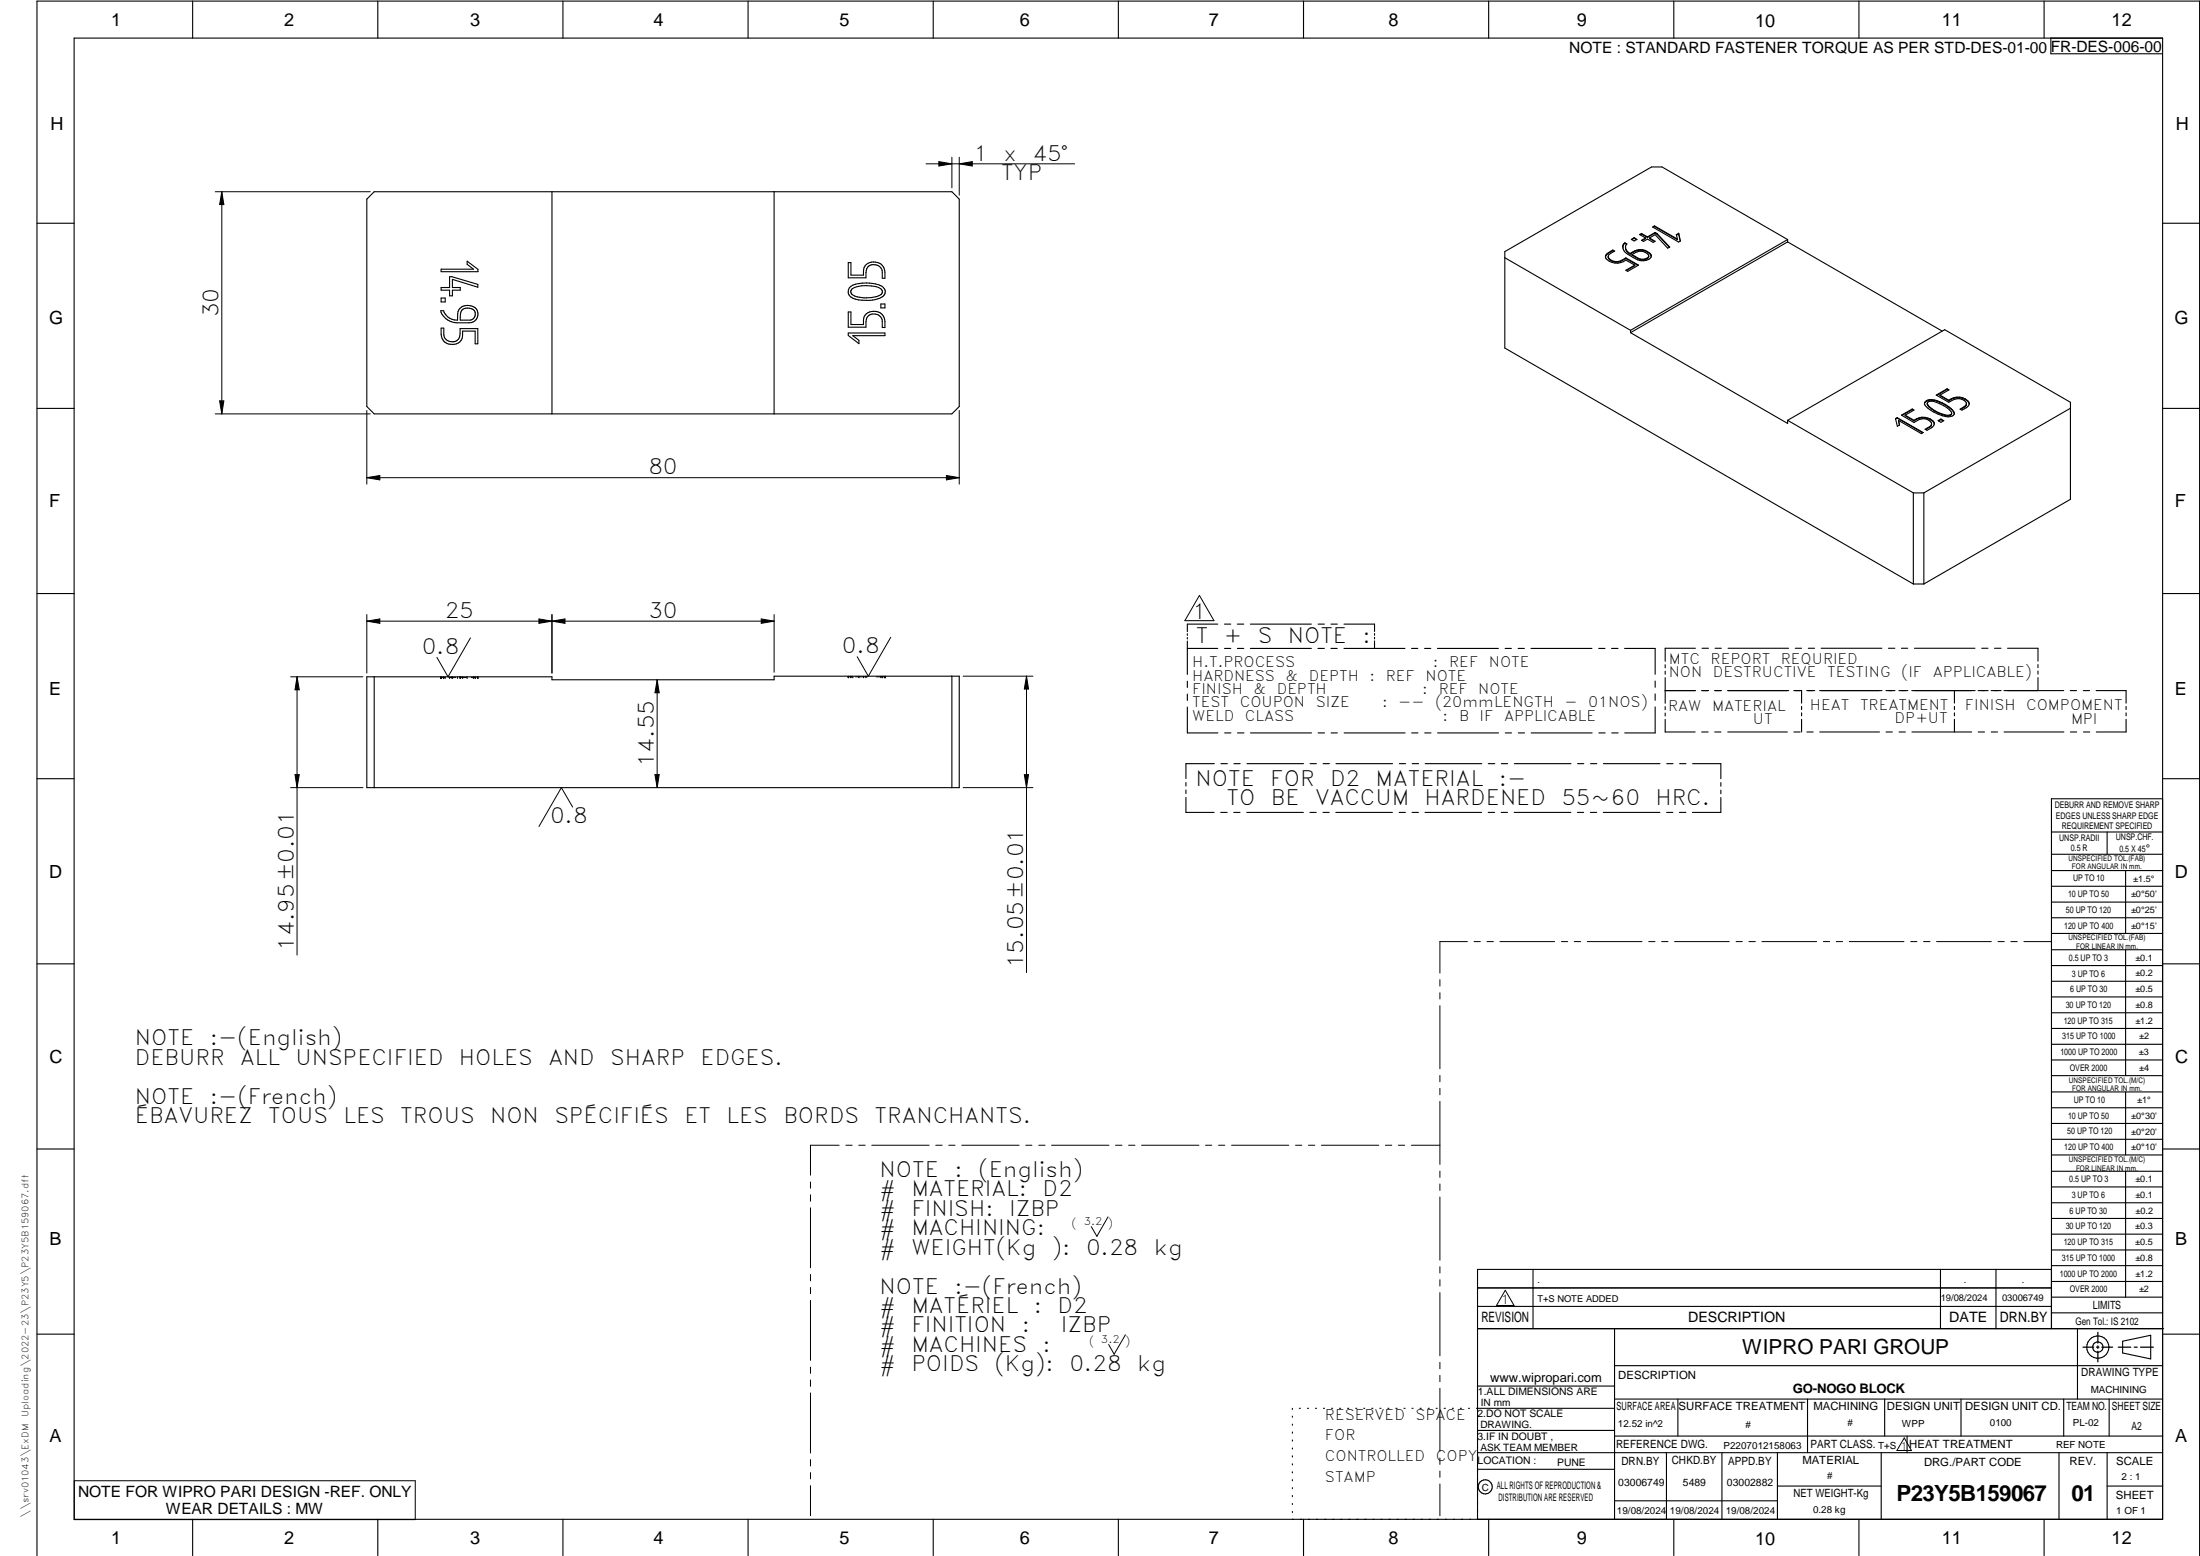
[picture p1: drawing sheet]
<svg xmlns="http://www.w3.org/2000/svg" width="594mm" height="420mm" viewBox="0 0 594 420" stroke-linecap="round" stroke-linejoin="round" font-family="sans-serif">
<g fill="none" stroke="#000" stroke-width=".3">
<path d="M20 10.3h564v400h-564zM52 .3v10M102 .3v10M152 .3v10M202 .3v10M252 .3v10M302 .3v10M352 .3v10M402 .3v10M452 .3v10M502 .3v10M552 .3v10"/>
<path d="M553.8 10.3v4.2h30.2M99.1 53.8l1.9-2h156l2 2v56l-2 2h-156l-1.9-2zM149 51.8v60M209 51.8v60M10 60.3h10M119.1 72.7h8.7l-1.7-1.3v-.9l3 2.2v.7h-10zM121.4 74.7h.6l7 2.1v.8l-6.8-2.2v2.2h2.1v.8h-2.1v1.5h-.8v-1.5h-2.3v-.8h2.3zM229.1 70.9h.7v3.4h3.4a2.91 2.91 0 0 1 1.1-3.2 2.91 2.91 0 0 1 3.4 .1l1 1.2 .3 1.1v1.6h-.8v-.8a2.3 2.3 0 0 0-1.3-2.7 2.3 2.3 0 0 0-2.8 1l-.3 2.4h-4.7zM229.7 77.3a9.5 9.5 0 0 1 8.8 .3 1.73 1.73 0 0 1 .4 1.8 1.73 1.73 0 0 1-1.4 1.2 10.8 10.8 0 0 1-7.8-.4 1.79 1.79 0 0 1 0-2.9zM230 78.1a8.3 8.3 0 0 1 7.8-.1 .93 .93 0 0 1 0 1.6 8.5 8.5 0 0 1-7.8-.2l-.3-.6zM406.4 69.6l33.9 19.6M433.5 69.2v.2a3.7 3.7 0 0 0 5.5 .8l2.4 1.4"/>
<path d="M433.6 69.2l-.1 .3M434.3 69.4a2.72 2.72 0 0 0 4.2 .5l.5-.3M434.3 69.4h.1M435.5 67.5l-1.5 1-.5 .7M435.5 67.5l.5 .3-1.1 .7a1.06 1.06 0 0 0-.6 1 1.06 1.06 0 0 0 .8 .9 3.5 3.5 0 0 0 3.9-.6M435.5 67.5v.2M435.5 67.7l-1.5 .9-.4 .6M435.5 67.7l.4 .2M438.2 66.7a2.68 2.68 0 0 0 1.9 2.3l.9 .5a3.6 3.6 0 0 0 4.8-.1l.1-.2a2.39 2.39 0 0 0-2.5-1.8l-1.5 .2-1.7 .9M438.8 65.6l.5 .3a1.73 1.73 0 0 0 .9 2.7M438.8 65.6v.1M438.8 65.6a1.2 1.2 0 0 0-.6 1.3"/>
<path d="M438.8 65.7l.4 .3M438.8 65.7l-.6 .8M438.9 67a2.12 2.12 0 0 0 1.3 1.5M439 69.6l3.5 2-3 1.7-.5-.3 2.4-1.4M439 69.6v.2M439 69.8l3.3 1.9M440.2 68.5v.1M440.2 68.6a3.9 3.9 0 0 1 5.6 .4l.1 .3M440.5 64.6l.8-.4 .7 .4-.7 .5zM440.7 68.7a2.96 2.96 0 0 1 4.5 .3v.4M440.7 68.7a4.5 4.5 0 0 0 3.5 1.2l.5-.2M440.7 68.7v.2l.8 .5a2.8 2.8 0 0 0 3.2 .5"/>
<path d="M441.3 64.2v.1M441.3 64.3l.6 .4M441.3 64.3l-.6 .4M441.4 71.6v.2l-2.2 1.3M443.3 63l-.5 .3 1.6 1M443.3 63l1.6 1M443.3 63v.2M443.3 63.2l1.6 .9M443.3 63.2l-.4 .2M444.4 64.3l-1 .7M444.7 69.7v.2M444.9 64v.1"/>
<path d="M445.1 69.4l-.4 .3M445.2 69.4l-.5 .5M445.2 69.2l-.1 .2M445.4 64.3l1.5 .9-.5 .2-1.5-.8-1.1 .6-.5-.3 1.1-.6M445.4 64.3v.1l1.4 .8M446.8 61l-.5 .3 7 4.1 .5-.3-.5-2.1M446.8 61l6.2 3.6M446.8 61v.2M446.8 61.2l6.2 3.5v-.1M446.8 61.2l-.4 .2M446.9 62.8l-2 1.2M446.9 62.9l-2 1.2"/>
<path d="M446.9 62.8l.5 .2M446.9 62.8v.1M446.9 62.9l.5 .3M447.4 63l3.5 3.7-.6 .3-3.4-3.6-1.5 .9M447.4 63v.2M447.4 63.2l3.4 3.6M453.3 63l-.6 .4 .3 1.2M453.3 63v.2M453.3 63.2l.4 1.9M453.3 63.2l-.6 .3M482.7 65.3l41.8 24.1M482.7 65.3l-42.4 24.5"/>
<path d="M482.7 64.7v.6M482.7 64.7l-42.4 24.5M482.7 64.7l-33.9-19.6h-2.8l-39.6 22.8v26.1l110.3 63.7M584 60.3h10M119 83.9h.8a3.7 3.7 0 0 0 3.8 2.5v-.5a2.88 2.88 0 0 1 1.3-3.1 2.88 2.88 0 0 1 3.4 .3 2.34 2.34 0 0 1 .6 2.6 2.34 2.34 0 0 1-2.3 1.5h-1.2a6.2 6.2 0 0 1-5.3-1.5l-.7-.8zM119.1 88.6h.7v.8a2.26 2.26 0 0 0 1.6 2.8 2.26 2.26 0 0 0 2.8-1.5v-2h4.8v4.1h-.7v-3.4h-3.4a2.77 2.77 0 0 1-2.1 3.6 2.95 2.95 0 0 1-3.7-3.5zM119.1 80.5h1.1v1h-1.1zM124.7 83.7a2.53 2.53 0 0 1 3.5 .4 1.67 1.67 0 0 1-1.5 2.3h-2.4l.1-1.9zM229.1 89.9h9.9v.7h-8.7l1.6 1.3v.9l-2.8-2.2zM229.1 84.2h.7v3.4h3.4a2.94 2.94 0 0 1 2.1-3.5 2.94 2.94 0 0 1 3.6 2.1l.1 2.2h-.8v-.8a2.27 2.27 0 0 0-2.2-2.8 2.27 2.27 0 0 0-2.2 2.8v.7h-4.7zM237.9 82.1h1.1v1h-1.1zM440.3 89.8l42.4 24.5v-.8"/>
<path d="M440.3 89.2v.6M10 110.3h10M482.7 113.5l42.4-24.5 34 19.6v26.2l-39.6 22.9M482.7 113.5l34 19.6M512.3 112.8l-.5 .2 .6 2.1 .5-.3M512.3 112.8l7 4-.5 .3-6.1-3.6M512.3 112.8v.1M512.3 112.9l6.9 4M512.3 112.9l-.4 .3M512.7 113.5l.2 1.3M514.5 112.1l2.3 1.4M514.5 112.1v.2l2.3 1.4"/>
<path d="M516.4 110.4l-2.9 1.7 3.3 2a3.2 3.2 0 0 1 4.7 0l.1 .5M516.4 110.6l-2.8 1.6M516.4 110.4l.4 .3-2.3 1.4M516.4 110.4v.2M516.4 110.6l.3 .2M516.8 113.5v.2M519.7 109a2.01 2.01 0 0 1 2.6-.8 9.7 9.7 0 0 1 5.3 3.1l.1 .4M519.9 108.5a3.3 3.3 0 0 1 3.8 0l1.7 .8 1.5 1 .7 .9v.8a2.73 2.73 0 0 1-3.1 .3 8.4 8.4 0 0 1-4.8-3.2zM520.4 109a7.8 7.8 0 0 0 5.9 3.1l.7-.3M520.6 108.6l.1-.1a3.4 3.4 0 0 1 3.2 .6 6.1 6.1 0 0 1 3.1 2.4v.2a1.15 1.15 0 0 1-1.8 .5 8.4 8.4 0 0 1-4.8-2.9zM521.3 113.2a4 4 0 0 0-4.5 .3M521.3 113.3a4 4 0 0 0-4.5 .4"/>
<path d="M521.3 113.2l.8 .6 .2 .7M521.3 113.2v.1M521.3 113.3l.7 .6 .3 .6M521.6 114.6l-.1 .5-1.5 .9M522.3 114.5l-.4 .8-1.5 .9-.6-.3 1.5-.8 .3-.5M523.4 113.6l.7-.4 .8 .4-.8 .4zM523.9 106.7l2.3 1.4M523.9 106.7v.1l2.3 1.4M524.1 113.3l-.6 .4M524.1 113.2v.1M524.1 113.3l.6 .4M525.8 105.2l-2.8 1.6"/>
<path d="M525.8 105l-2.9 1.7 3.3 1.9a3.3 3.3 0 0 1 4.6-.1l.2 .4a.85 .85 0 0 1-.6 .9l-1.1 .7 .5 .2 1.1-.6 .7-.5 .1-.5M525.8 105l.5 .3-2.4 1.4M525.8 105v.2M525.8 105.2l.4 .2M526.2 108.1v.1M527 111.6v.2M530.7 107.7a4.1 4.1 0 0 0-4.5 .4M530.7 107.9a4.1 4.1 0 0 0-4.5 .3M530.7 107.7l.8 .7 .2 .7M530.7 107.7v.2M530.7 107.9l.7 .6 .3 .5M531 109v.2"/>
<path d="M531 109.2l-.3 .6-1.3 .7M559.1 110.2l-39.6 22.9M584 110.3h10M516.7 133.1v24.6M516.7 133.1h2.8M519.5 133.1v24.6M516.7 157.7h2.8M10 160.3h10M320.6 171.1v.5M320.6 172.1v.5M320.6 173.1v9M320.6 175.1h8.2"/>
<path d="M328.8 168.5h-8.2v2.1M330.7 168.5h1.7M330.7 175.1h1.7M334.1 168.5h1.8M334.1 175.1h1.8M337.6 168.5h16.5M337.6 175.1h16.5M355.9 175.1h1.7M355.9 168.5h1.7M359.4 168.5h1.7M359.4 175.1h1.7M362.9 168.5h8.3v2"/>
<path d="M362.9 175.1h16.5M371.2 171.1v.4M371.2 172.1v.4M371.2 173.1v2M381.2 175.1h1.7M384.7 175.1h1.7M388.1 175.1h16.5M406.4 175.1h1.7M409.9 175.1h1.7M413.4 175.1h16.5M431.7 175.1h1.7M435.2 175.1h1.7"/>
<path d="M438.7 175.1h8.2v7M449.7 179.5v.8M457.8 175h-8.1v3.6M459.6 175h1.7M463.1 175h1.7M466.6 175h16.4M484.8 175h1.7M488.3 175h1.7M491.8 175h16.4M509.9 175h1.8M513.5 175h1.6M517 175h16.3"/>
<path d="M535.1 175h1.7M538.6 175h1.7M542.1 175h8.2v3.5M550.3 179.5v.8M584 160.3h10M99.1 182.8h49.9v.8h60v-1h50v30.1h-159.9zM101 182.8v29.9M257 182.6v30.1M320.6 183.9v1.7M320.6 187.4v1.7M320.6 190.9v7h8.3M330.7 197.9h1.7"/>
<path d="M334.2 197.9h1.7M337.7 197.9h16.5M355.9 197.9h1.8M359.4 197.9h1.7M363 197.9h16.4M381.2 197.9h1.7M384.7 197.9h1.7M388.2 197.9h16.5M406.5 197.9h1.7M410 197.9h1.7M413.5 197.9h16.4M431.8 197.9h1.6"/>
<path d="M435.2 197.9h1.8M446.9 183.9v1.7M446.9 187.4v1.7M446.9 190.9v7h-8.2M449.7 190.8v.8M449.7 192.5v.8M449.7 194.3v3.4h8M449.7 186.5h8.2M449.7 181.2v.9M449.7 183v6.9M459.5 186.5h1.9M459.5 197.7h1.8"/>
<path d="M463 186.5h1.9M463 197.7h1.7M466.5 186.5h16.5M466.5 197.7h16.1M484.4 186.5h2.1M484.4 197.7h1.7M486.5 186.5v3.4M486.5 190.8v.8M486.5 192.5v.8M486.5 194.2v3.5M487.9 186.5h2.1M487.9 197.7h1.7"/>
<path d="M491.4 186.5h16.8M491.4 197.7h16.1M509.3 186.5h2.4M509.3 197.7h1.7M512.8 186.5h2.4M512.8 197.7h1.7M516.2 186.5h17.2M516.3 197.7h16.1M527.8 186.5v3.4M527.8 190.8v.8M527.8 192.5v.8M527.8 194.2v3.5"/>
<path d="M534.2 186.5h2.7M534.2 197.7h1.7M537.7 186.5h2.7M537.7 197.7h1.7M541.1 186.5h16.2M541.2 197.7h16.1M550.3 181.2v.8M550.3 183v3.5M559 186.5h1.7M559.1 197.7h1.7M562.6 186.5h1.7M562.6 197.7h1.7"/>
<path d="M566 186.5h8.1v3.4M574.1 190.8v.8M574.1 192.5v.8M574.1 194.2v3.5h-8M10 210.3h10M320.2 215.3v4.1h7.7M320.2 211.3v1M320.2 213.3v1M327.9 206.2h-7.7v4M329.6 219.4h1.8M329.7 206.2h1.7M333.2 219.4h1.6"/>
<path d="M333.2 206.2h1.7M336.7 219.4h15.3M336.7 206.2h15.3M353.7 219.4h1.7M353.8 206.2h1.7M357.2 219.4h1.7M357.3 206.2h1.7M360.7 219.4h15.3M360.8 206.2h15.2M377.8 219.4h1.7M377.9 206.2h1.7M381.3 219.4h1.7"/>
<path d="M381.3 206.2h1.8M384.8 219.4h15.3M384.8 206.2h15.3M401.9 219.4h1.7M401.9 206.2h1.7M405.4 219.4h1.7M405.4 206.2h1.7M408.9 219.4h15.3M408.9 206.2h15.3M426 219.4h1.6M426 206.2h1.7M429.5 219.4h1.7"/>
<path d="M429.5 206.2h1.7M432.9 219.4h15.3M433 206.2h15.3M450 219.4h1.7M450.1 206.2h1.7M453.5 219.4h1.7M453.6 206.2h1.7M457.1 206.2h7.6v4.1M464.7 215.3v4.1h-7.7M464.7 211.3v1M464.7 213.4v.9M584 215.7h-30v143.1"/>
<path d="M584 210.3h10M554 224.7h30M554 230.7h30M554 235.1h30M554 239.3h30M569 224.7v6M574 235.1v17M554 243.6h30M554 247.8h30M554 252.1h30M554 256.5h30M574 256.5v33.9"/>
<path d="M10 260.3h10M554 260.7h30M554 265h30M554 269.2h30M554 273.5h30M554 277.7h30M584 260.3h10M554 282h30M554 286.2h30M554 290.4h30M554 294.9h30M554 299.1h30"/>
<path d="M574 294.9v17M10 310.3h10M554 303.4h30M554 307.6h30M554 311.9h30M554 316.3h30M574 316.3v34M584 310.3h10M554 320.5h30M554 324.8h30M554 329h30M554 333.2h30"/>
<path d="M554 337.5h30M399 358.8h185.2M399 352.8h155M399 347.8h155M414 342.8v16M436 358.8v51.5M524 342.8v16M539 342.8v16M554 341.8h30M554 346h30M554 350.3h30M554 354.5h30"/>
<path d="M554 342.8h-155v67.5M561 358.8v19M10 360.3h10M399 374.3h37M436 377.8h148M453.1 377.8v10M488.1 377.8v14.5M508.9 377.8v10M529.5 377.8v10M557.3 377.8v10M569.5 377.8v10M573.2 362.2l7.6-1.6v6.3l-7.6-1.6z"/>
<path d="M584 368.8h-148M584 360.3h10M349 380.3v.3M349 382.4v.3M349 384.6v.3M349 386.7v.3M349 388.8v.3M349 391v.3M349 393.1v.3M349 395.3v.3M349 397.4v.3M349 399.5v.3"/>
<path d="M350.9 380.3h.2M353.1 380.3h.2M355.2 380.3h.3M357.4 380.3h.3M359.6 380.3h.3M361.7 380.3h.3M363.9 380.3h.3M366.1 380.3h.3M368.3 380.3h.2M370.4 380.3h.3M372.6 380.3h.3M374.8 380.3h.3"/>
<path d="M376.9 380.3h.4M379.1 380.3h.3M381.3 380.3h.3M383.4 380.3h.4M385.6 380.3h.3M387.8 380.3h.3M390 380.3h.3M392.2 380.3h.3M394.3 380.3h.3M396.5 380.3h.3M398.7 380.3h37.3M399 396.7h37"/>
<path d="M399 392.3h185M399 386.2h37M436 387.8h148M450 392.3v18M465 392.3v18M480 392.3v18M508 392.3v18M515 387.8v4.5M556 392.3v18M569 392.3v18M52 410.3v9.7M102 410.3v9.7"/>
<path d="M152 410.3v9.7M202 410.3v9.7M252 410.3v9.7M302 410.3v9.7M349 401.7v.3M349 403.8v.4M349 406v.3M349 408.1v.3M352 410.3v9.7M402 410.3v9.7M436 405.3h44M452 410.3v9.7"/>
<path d="M480 401.3h28M502 410.3v9.7M552 410.3v9.7M569 401.3h15M10 420v-419.7h584v419.7"/>
<circle cx="566.5" cy="363.7" r="1.39"/>
<circle cx="566.5" cy="363.8" r="3"/>
<circle cx="401.1" cy="401.5" r="1.9"/>
</g>
<g fill="none" stroke="#000" stroke-width=".27">
<path d="M58.1 51.8h41.9M59.9 51.8l.5 3.4h-1.1zM59.9 51.8v60M250.1 44.2h40.1M253.5 43.6l3.5 .6-3.5 .6zM257 42.5v8.2M259 42.5v10.2M259 44.2l3.5-.6v1.2zM58.1 111.8h41.9M59.3 108.2h1.1l-.5 3.6zM99.1 110.8v19.9M259 110.8v19.9"/>
<path d="M99.1 129l3.5-.6v1.2zM99.1 129h159.9M255.6 128.4l3.4 .6-3.4 .6zM99.1 165.9v15.8M99.1 167.7l3.5-.6v1.2zM99.1 167.7h109.9M127 172.3l-6 10.5-3-5.3M145.5 167.1v1.2l7.1-1.2v1.2zM149 165.9v15.8M205.6 167.1l3.4 .6-3.4 .6zM209 165.9v15.6M240.5 172.1l-6 10.5-3-5.3"/>
<path d="M323.9 160.8l3.9 6.8h-7.9zM78.5 182.8h19.5M80.2 182.8v75.1M80.2 182.8l.6 3.5h-1.1zM119 183h.1M119 182.8h.1M119.1 183h.1M119.1 182.8h.1M119.1 183h1M119.8 183h.1M119.8 182.8h.1M120.2 183h.1"/>
<path d="M120.2 182.8h.1M121.2 183h1.9M121.4 183h.1M121.4 182.8h.1M122 183h.1M122 182.8h.1M122.2 183h.1M122.2 182.8h.1M123.6 183h.1M123.6 182.8h.1M124.1 183h2M124.2 183h.1"/>
<path d="M124.2 182.8h.1M124.3 183h.1M124.3 182.8h.1M124.9 183h.1M124.9 182.8h.1M126.1 183h.1M126.1 182.8h.1M127.2 183h1.4M127.8 183h.1M127.8 182.8h.1M128.3 182.8h.1M128.3 183h.1"/>
<path d="M128.9 183h.1M129 183h.1M129 182.8h.1M129.1 183h.1M129.1 182.8h.1M177.5 183.6l.5 3.5h-1.1zM177.5 183.6v29.1M229.1 182.8h.1M229.1 182.6h.1M229.1 182.8h.9M229.7 182.6h.1M229.7 182.7h.1"/>
<path d="M229.8 182.8h.1M229.8 182.6h.1M230.3 182.8h.1M230.3 182.6h.1M231 182.8h3.3M231.9 182.8h.1M231.9 182.6h.1M233.2 182.8h.1M233.2 182.6h.1M233.8 182.8h.1M233.8 182.6h.1M236.6 182.8h2.4"/>
<path d="M237.9 182.8h.1M237.9 182.6h.1M238.2 182.8h.1M238.2 182.6h.1M238.3 182.8h.1M238.3 182.6h.1M239 182.8h.1M239 182.6h.1M260.1 182.6h18.8M277.2 182.6l.5 3.5h-1.1zM277.2 182.6v80M78.5 212.7h19.5"/>
<path d="M79.7 209.2h1.1l-.6 3.5zM154.6 217.9l-3-5.2-6.1 10.5M176.9 209.2h1.1l-.5 3.5zM260.1 212.7h18.8M276.6 209.2h1.1l-.5 3.5zM396.2 254.3h-7.4v8.5M398.1 254.3h1.6M401.5 254.3h1.8M405 254.3h14.8M421.6 254.3h1.7M425.1 254.3h1.7M428.6 254.3h14.8"/>
<path d="M445.2 254.3h1.7M448.7 254.3h1.7M452.2 254.3h14.8M468.8 254.3h1.7M472.3 254.3h1.7M475.8 254.3h14.8M492.4 254.3h1.7M495.8 254.3h1.8M499.4 254.3h14.7M516 254.3h1.6M519.4 254.3h1.8M522.9 254.3h14.8"/>
<path d="M539.5 254.3h1.7M543 254.3h1.7M546.5 254.3h7.4M388.8 264.5v1.8M388.8 268.1v1.6M388.8 271.6v17M388.8 290.4v1.7M388.8 293.9v1.7M388.8 297.4v17M218.9 319.2v1.6M226.6 309.2h-7.7v8.1M228.4 309.2h1.7"/>
<path d="M231.9 309.2h1.7M235.4 309.2h15.5M252.7 309.2h1.7M256.2 309.2h1.7M259.7 309.2h15.5M277 309.2h1.7M280.5 309.2h1.7M284 309.2h15.5M301.2 309.2h1.8M304.8 309.2h1.7M308.3 309.2h15.5M325.5 309.2h1.7"/>
<path d="M329.1 309.2h1.6M332.6 309.2h15.4M349.8 309.2h1.7M353.3 309.2h1.7M356.8 309.2h15.5M374.1 309.2h1.7M377.6 309.2h1.7M381.1 309.2h7.7M388.8 316.2v1.7M388.8 319.7v1.7M218.9 322.6v1.8M218.9 326.1v16.2"/>
<path d="M299.2 328.6l-3 5.2-1.5-2.6M388.8 323.2v17.1M218.9 344.1v1.8M218.9 347.6v1.7M218.9 351.2v16.1M388.8 342.1v1.6M388.8 345.6v1.7M388.8 349v17.1M406.5 348.4l2.3 4.1h-4.7zM218.9 369.1v1.7M218.9 372.6v1.8M218.9 376.1v16.2"/>
<path d="M303.9 360.4l-3 5.3-1.5-2.6M388.8 367.9v1.7M388.8 371.4v1.7M388.8 374.9v17M20.1 399.8h92v10.5h-92zM218.9 394.1v1.8M218.9 397.6v1.7M388.8 393.7v1.7M388.8 397.2v1.7M514.2 388.3l2 3.4h-4zM218.9 401.2v8.1M388.8 400.7v8.6"/>
</g>
<path d="M566.5 359.7v3M562.5 363.8h2.9M566.1 363.8h.7M566.5 363.4v.7M566.5 364.9v2.8M567.6 363.8h2.9M572 363.8h3.4M576.3 363.8h.8M578 363.8h3.5" fill="none" stroke="#000" stroke-width=".34"/>
<g fill="#000">
<path d="M59.9 51.8l.5 3.4h-1.1zM253.5 43.6l3.5 .6-3.5 .6zM259 44.2l3.5-.6v1.2zM59.3 108.2h1.1l-.5 3.6zM99.1 129l3.5-.6v1.2zM255.6 128.4l3.4 .6-3.4 .6zM99.1 167.7l3.5-.6v1.2zM145.5 167.1l3.5 .6-3.5 .6zM149 167.7l3.6-.6v1.2zM205.6 167.1l3.4 .6-3.4 .6zM80.2 182.8l.6 3.5h-1.1zM177.5 183.6l.5 3.5h-1.1z"/>
<path d="M277.2 182.6l.5 3.5h-1.1zM79.7 209.2h1.1l-.6 3.5zM176.9 209.2h1.1l-.5 3.5zM276.6 209.2h1.1l-.5 3.5z"/>
</g>
<g font-size="6">
<text x="512.1" y="405.2">P23Y5B159067</text>
<text x="559.4" y="405.2">01</text>
</g>
<g font-size="5.7">
<text x="262.9" y="43.3">1</text>
<text x="271" y="43.3">x</text>
<text x="278.8" y="43.3">45°</text>
<text x="270.3" y="48.6">TYP</text>
<text x="59" y="85.7" transform="rotate(-90 59 85.7)">30</text>
<text x="175.1" y="128.1">80</text>
<text x="120.1" y="166.8">25</text>
<text x="175.1" y="166.8">30</text>
<text x="321.9" y="167">1</text>
<text x="322.9" y="173.7">T</text>
<text x="330.5" y="173.7">+</text>
<text x="339.6" y="173.7">S</text>
<text x="347.8" y="173.7">NOTE</text>
<text x="367.9" y="173.7">:</text>
<text x="113.9" y="176.7">0.8</text>
<text x="227.4" y="176.4">0.8</text>
<text x="176.6" y="207.1" transform="rotate(-90 176.6 207.1)">14.55</text>
<text x="322.9" y="212.1">NOTE</text>
<text x="343" y="212.1">FOR</text>
<text x="359.2" y="212.1">D2</text>
<text x="371.5" y="212.1">MATERIAL</text>
<text x="404.7" y="212.1">:-</text>
<text x="331.2" y="217.4">TO</text>
<text x="343.2" y="217.4">BE</text>
<text x="355.2" y="217.4">VACCUM</text>
<text x="384.7" y="217.4">HARDENED</text>
<text x="421.6" y="217.4">55~60</text>
<text x="447" y="217.4">HRC.</text>
<text x="148.5" y="222.3">0.8</text>
<text x="79.4" y="256.7" transform="rotate(-90 79.4 256.7)">14.95±0.01</text>
<text x="276.3" y="261.4" transform="rotate(-90 276.3 261.4)">15.05±0.01</text>
<text x="36.4" y="282.2">NOTE</text>
<text x="36.4" y="287.5">DEBURR</text>
<text x="56.6" y="282.2">:-(English)</text>
<text x="64.9" y="287.5">ALL</text>
<text x="79.8" y="287.5">UNSPECIFIED</text>
<text x="123.9" y="287.5">HOLES</text>
<text x="148.1" y="287.5">AND</text>
<text x="164.8" y="287.5">SHARP</text>
<text x="189.1" y="287.5">EDGES.</text>
<text x="36.4" y="298">NOTE</text>
<text x="56.6" y="298">:-(French)</text>
<text x="36.4" y="303.2">ÉBAVUREZ</text>
<text x="72.4" y="303.2">TOUS</text>
<text x="92.7" y="303.2">LES</text>
<text x="108.1" y="303.2">TROUS</text>
<text x="132.4" y="303.2">NON</text>
<text x="149.7" y="303.2">SPÉCIFIÉS</text>
<text x="184.8" y="303.2">ET</text>
<text x="196.2" y="303.2">LES</text>
<text x="211.5" y="303.2">BORDS</text>
<text x="236.2" y="303.2">TRANCHANTS.</text>
<text x="237.5" y="317.8">NOTE</text>
<text x="257.7" y="317.8">:</text>
<text x="264.1" y="317.8">(English)</text>
<text x="237.5" y="323">#</text>
<text x="246.1" y="323">MATERIAL:</text>
<text x="281.5" y="323">D2</text>
<text x="237.5" y="328.3">#</text>
<text x="246.1" y="328.3">FINISH:</text>
<text x="272.5" y="328.3">IZBP</text>
<text x="237.5" y="333.5">#</text>
<text x="246.1" y="333.5">MACHINING:</text>
<text x="237.5" y="338.8">#</text>
<text x="246.1" y="338.8">WEIGHT(Kg</text>
<text x="284" y="338.8">):</text>
<text x="293.3" y="338.8">0.28</text>
<text x="311.6" y="338.8">kg</text>
<text x="237.5" y="349.3">NOTE</text>
<text x="257.7" y="349.3">:-(French)</text>
<text x="237.5" y="354.5">#</text>
<text x="237.5" y="359.8">#</text>
<text x="246.1" y="354.5">MATÉRIEL</text>
<text x="246.1" y="359.8">FINITION</text>
<text x="275.9" y="359.8">:</text>
<text x="279.2" y="354.5">:</text>
<text x="285.6" y="354.5">D2</text>
<text x="286.5" y="359.8">IZBP</text>
<text x="237.5" y="365">#</text>
<text x="246.1" y="365">MACHINES</text>
<text x="281.5" y="365">:</text>
<text x="237.5" y="370.3">#</text>
<text x="246.1" y="370.3">POIDS</text>
<text x="268.5" y="370.3">(Kg):</text>
<text x="288.8" y="370.3">0.28</text>
<text x="307.1" y="370.3">kg</text>
</g>
<text font-size="5.6" x="470.5" y="365.5">WIPRO PARI GROUP</text>
<g font-size="4.9">
<text x="30" y="6.9">1</text>
<text x="76.7" y="6.9">2</text>
<text x="127" y="6.9">3</text>
<text x="176.5" y="6.9">4</text>
<text x="226.7" y="6.9">5</text>
<text x="275.4" y="6.9">6</text>
<text x="326.4" y="6.9">7</text>
<text x="375" y="6.9">8</text>
<text x="425.8" y="6.9">9</text>
<text x="473.9" y="7.3">10</text>
<text x="524.3" y="6.9">11</text>
<text x="570.2" y="6.9">12</text>
<text x="13.6" y="35.1">H</text>
<text x="587.6" y="35.1">H</text>
<text x="13.2" y="87.5">G</text>
<text x="587.2" y="87.5">G</text>
<text x="13.2" y="137">F</text>
<text x="587.2" y="137">F</text>
<text x="13.2" y="187.6">E</text>
<text x="587.2" y="187.6">E</text>
<text x="13.2" y="237">D</text>
<text x="587.2" y="237">D</text>
<text x="13.4" y="287.1">C</text>
<text x="587.4" y="287.1">C</text>
<text x="13.4" y="336.2">B</text>
<text x="587.4" y="336.2">B</text>
<text x="13.4" y="389.3">A</text>
<text x="587.4" y="389.3">A</text>
<text x="30" y="416.9">1</text>
<text x="76.7" y="416.9">2</text>
<text x="127" y="416.9">3</text>
<text x="176.5" y="416.9">4</text>
<text x="226.7" y="416.9">5</text>
<text x="275.4" y="416.9">6</text>
<text x="326.4" y="416.9">7</text>
<text x="375" y="416.9">8</text>
<text x="425.8" y="416.9">9</text>
<text x="473.9" y="417.3">10</text>
<text x="524.3" y="416.9">11</text>
<text x="570.2" y="416.9">12</text>
</g>
<g font-size="4.2">
<text x="423.7" y="14.3">NOTE : STANDARD FASTENER TORQUE AS PER STD-DES-01-00</text>
<text x="553.8" y="14">FR-DES-006-00</text>
<text x="21.1" y="404.3">NOTE FOR WIPRO PARI DESIGN -REF. ONLY</text>
<text x="44.8" y="408.8">WEAR DETAILS : MW</text>
</g>
<g font-size="3.9">
<text x="450.6" y="179.2">MTC</text>
<text x="461.9" y="179.2">REPORT</text>
<text x="480.9" y="179.2">REQURIED</text>
<text x="321.9" y="180.2">H.T.PROCESS</text>
<text x="321.9" y="183.8">HARDNESS</text>
<text x="347.2" y="183.8">&amp;</text>
<text x="353.4" y="183.8">DEPTH</text>
<text x="369.8" y="183.8">:</text>
<text x="374.2" y="183.8">REF</text>
<text x="384.9" y="183.8">NOTE</text>
<text x="386.9" y="180.2">:</text>
<text x="391.3" y="180.2">REF</text>
<text x="402.1" y="180.2">NOTE</text>
<text x="450.6" y="182.8">NON</text>
<text x="462.6" y="182.8">DESTRUCTIVE</text>
<text x="493.4" y="182.8">TESTING</text>
<text x="513.4" y="182.8">(IF</text>
<text x="521.9" y="182.8">APPLICABLE)</text>
<text x="321.9" y="187.4">FINISH</text>
<text x="321.9" y="191">TEST</text>
<text x="334.8" y="191">COUPON</text>
<text x="338.5" y="187.4">&amp;</text>
<text x="344.8" y="187.4">DEPTH</text>
<text x="355.3" y="191">SIZE</text>
<text x="373.2" y="191">:</text>
<text x="377.6" y="191">--</text>
<text x="384" y="187.4">:</text>
<text x="387.6" y="191">(20mmLENGTH</text>
<text x="388.5" y="187.4">REF</text>
<text x="399.2" y="187.4">NOTE</text>
<text x="422.5" y="191">-</text>
<text x="428.9" y="191">01NOS)</text>
<text x="450.5" y="191.9">RAW</text>
<text x="462.3" y="191.9">MATERIAL</text>
<text x="488.7" y="191.6">HEAT</text>
<text x="502.3" y="191.6">TREATMENT</text>
<text x="530.6" y="191.8">FINISH</text>
<text x="547.1" y="191.8">COMPOMENT</text>
<text x="321.9" y="194.6">WELD</text>
<text x="336.2" y="194.6">CLASS</text>
<text x="389.6" y="194.6">:</text>
<text x="394" y="194.6">B</text>
<text x="399.5" y="194.6">IF</text>
<text x="406.1" y="194.6">APPLICABLE</text>
<text x="473.4" y="195.5">UT</text>
<text x="511.6" y="195.2">DP+UT</text>
<text x="559.2" y="195.4">MPI</text>
<text x="400" y="357.1">REVISION</text>
<text x="455.9" y="357.1">DESCRIPTION</text>
<text x="526.4" y="357.1">DATE</text>
<text x="540" y="357.1">DRN.BY</text>
<text x="357.8" y="383.3">RESERVED</text>
<text x="382.3" y="383.3">SPACE</text>
<text x="357.8" y="388.9">FOR</text>
<text x="357.8" y="394.5">CONTROLLED</text>
<text x="387.8" y="394.5">COPY</text>
<text x="357.8" y="400">STAMP</text>
</g>
<text font-size="3.6" x="484.2" y="376.1">GO-NOGO BLOCK</text>
<text font-size="3.5" x="402.4" y="373.3">www.wipropari.com</text>
<text font-size="3.4" x="405.3" y="352.2">1</text>
<g font-size="3.1">
<text x="565.1" y="353.5">LIMITS</text>
<text x="562" y="371.7">DRAWING TYPE</text>
<text x="437" y="372.3">DESCRIPTION</text>
<text x="436.5" y="380.8">SURFACE AREA</text>
<text x="453.3" y="380.8">SURFACE TREATMENT</text>
<text x="489.7" y="380.8">MACHINING</text>
<text x="509.5" y="380.8">DESIGN UNIT</text>
<text x="530.6" y="380.8">DESIGN UNIT CD.</text>
<text x="558" y="380.6">TEAM NO.</text>
<text x="570.3" y="380.7">SHEET SIZE</text>
<text x="575.6" y="386.1">A2</text>
<text x="436.4" y="391.1">REFERENCE DWG.</text>
<text x="437.8" y="395.5">DRN.BY</text>
<text x="451.4" y="395.4">CHKD.BY</text>
<text x="466.6" y="395.5">APPD.BY</text>
<text x="486.7" y="395.4">MATERIAL</text>
<text x="488.9" y="390.9">PART CLASS.</text>
<text x="515.6" y="390.9">HEAT TREATMENT</text>
<text x="519.6" y="395.9">DRG./PART CODE</text>
<text x="558.9" y="395.5">REV.</text>
<text x="571.4" y="395.6">SCALE</text>
<text x="484.3" y="404.2">NET WEIGHT-Kg</text>
<text x="571.4" y="404.7">SHEET</text>
</g>
<text font-size="3" x="579.5" y="230.1">°</text>
<g font-size="2.8">
<text x="289.4" y="331.3">( 3.2 )</text>
<text x="560.4" y="357.7">Gen Tol.: IS 2102</text>
<text x="294.1" y="363.1">( 3.2 )</text>
<text x="399.1" y="376.6">1.ALL DIMENSIONS ARE</text>
<text x="399" y="382.7">2.DO NOT SCALE</text>
<text x="399" y="388.7">3.IF IN DOUBT ,</text>
<text x="399" y="395.4">LOCATION :</text>
<text x="420.5" y="396">PUNE</text>
<text x="404.2" y="402">ALL RIGHTS OF REPRODUCTION &amp;</text>
<text x="437" y="401.2">03006749</text>
<text x="454.4" y="401.2">5489</text>
<text x="466.3" y="401.2">03002882</text>
<text x="404.7" y="405.4">DISTRIBUTION ARE RESERVED</text>
</g>
<g font-size="2.7">
<text x="564.6" y="376.2">MACHINING</text>
<text x="399.9" y="379.7">IN mm</text>
<text x="399.7" y="385.7">DRAWING.</text>
<text x="436.9" y="385.4">12.52 in^2</text>
<text x="471.4" y="385.5">#</text>
<text x="498.9" y="385">#</text>
<text x="513.6" y="385.3">WPP</text>
<text x="537.3" y="385.1">0100</text>
<text x="559.7" y="385.1">PL-02</text>
<text x="399.7" y="391.8">ASK TEAM MEMBER</text>
<text x="465.4" y="391.2">P2207012158063</text>
<text x="507.1" y="391.2">T+S 1</text>
<text x="555.2" y="391.1">REF NOTE</text>
<text x="493.4" y="399.5">#</text>
<text x="572.8" y="399.7">2 : 1</text>
<text x="400.1" y="402.5">C</text>
<text x="436.6" y="408.7">19/08/2024</text>
<text x="450.9" y="408.8">19/08/2024</text>
<text x="466" y="408.9">19/08/2024</text>
<text x="489.6" y="408.5">0.28 kg</text>
<text x="571.4" y="408.7">1 OF 1</text>
</g>
<g font-size="2.5">
<text x="554.9" y="218.3">DEBURR AND REMOVE SHARP</text>
<text x="555.2" y="221">EDGES UNLESS SHARP EDGE</text>
<text x="556.1" y="227.1">UNSP.RADII</text>
<text x="556.8" y="223.8">REQUIREMENT SPECIFIED</text>
<text x="571.4" y="226.9">UNSP.CHF.</text>
<text x="559.2" y="229.9">0.5 R</text>
<text x="572.3" y="230.1">0.5 X 45</text>
<text x="559.8" y="238">UP TO 10</text>
<text x="576.1" y="238.1">±1.5°</text>
<text x="558.5" y="242.2">10 UP TO 50</text>
<text x="575.5" y="242.3">±0°50'</text>
<text x="557.4" y="250.7">120 UP TO 400</text>
<text x="557.9" y="246.5">50 UP TO 120</text>
<text x="575.5" y="250.7">±0°15'</text>
<text x="575.5" y="246.5">±0°25'</text>
<text x="558.7" y="259.4">0.5 UP TO 3</text>
<text x="559.5" y="263.7">3 UP TO 6</text>
<text x="576.6" y="263.6">±0.2</text>
<text x="576.6" y="259.4">±0.1</text>
<text x="559" y="267.9">6 UP TO 30</text>
<text x="576.6" y="267.9">±0.5</text>
<text x="557.8" y="272.2">30 UP TO 120</text>
<text x="576.6" y="272.2">±0.8</text>
<text x="556.9" y="280.7">315 UP TO 1000</text>
<text x="557.3" y="276.4">120 UP TO 315</text>
<text x="576.6" y="276.4">±1.2</text>
<text x="577.7" y="280.7">±2</text>
<text x="556.4" y="284.9">1000 UP TO 2000</text>
<text x="577.6" y="284.9">±3</text>
<text x="558.9" y="289.2">OVER 2000</text>
<text x="577.7" y="289.3">±4</text>
<text x="560" y="297.9">UP TO 10</text>
<text x="577.1" y="297.9">±1°</text>
<text x="558.5" y="302.1">10 UP TO 50</text>
<text x="575.5" y="302.1">±0°30'</text>
<text x="557.4" y="310.6">120 UP TO 400</text>
<text x="558.2" y="306.3">50 UP TO 120</text>
<text x="575.5" y="310.6">±0°10'</text>
<text x="575.5" y="306.4">±0°20'</text>
<text x="558.8" y="319.2">0.5 UP TO 3</text>
<text x="559.4" y="323.4">3 UP TO 6</text>
<text x="576.6" y="319.2">±0.1</text>
<text x="576.6" y="323.5">±0.1</text>
<text x="558.9" y="327.7">6 UP TO 30</text>
<text x="576.7" y="327.7">±0.2</text>
<text x="557.8" y="332">30 UP TO 120</text>
<text x="576.6" y="332">±0.3</text>
<text x="556.8" y="340.5">315 UP TO 1000</text>
<text x="557.3" y="336.3">120 UP TO 315</text>
<text x="576.6" y="336.3">±0.5</text>
<text x="576.6" y="340.5">±0.8</text>
<text x="415.2" y="346.4">.</text>
<text x="530.3" y="346.5">.</text>
<text x="545.9" y="346.4">.</text>
<text x="556.2" y="344.7">1000 UP TO 2000</text>
<text x="576.6" y="344.7">±1.2</text>
<text x="415.2" y="351.5">T+S NOTE ADDED</text>
<text x="524.1" y="351.3">19/08/2024</text>
<text x="540.6" y="351.4">03006749</text>
<text x="558.9" y="349">OVER 2000</text>
<text x="577.6" y="349">±2</text>
</g>
<g font-size="2.4">
<text x="7.7" y="382.7" transform="rotate(-90 7.7 382.7)">Uploading\2022-23\P23Y5\P23Y5B159067.dft</text>
<text x="7.7" y="409.8" transform="rotate(-90 7.7 409.8)">\\srv01043\ExDM</text>
</g>
<g font-size="2.1">
<text x="558.5" y="232.4">UNSPECIFIED TOL.(FAB)</text>
<text x="559.5" y="234.7">FOR ANGULAR IN mm.</text>
<text x="558.6" y="253.9">UNSPECIFIED TOL.(FAB)</text>
<text x="560.7" y="256.3">FOR LINEAR IN mm.</text>
<text x="558.7" y="292.3">UNSPECIFIED TOL.(M/C)</text>
<text x="559.6" y="294.7">FOR ANGULAR IN mm.</text>
<text x="558.7" y="313.7">UNSPECIFIED TOL.(M/C)</text>
<text x="560.6" y="316.1">FOR LINEAR IN mm.</text>
</g>
</svg>
